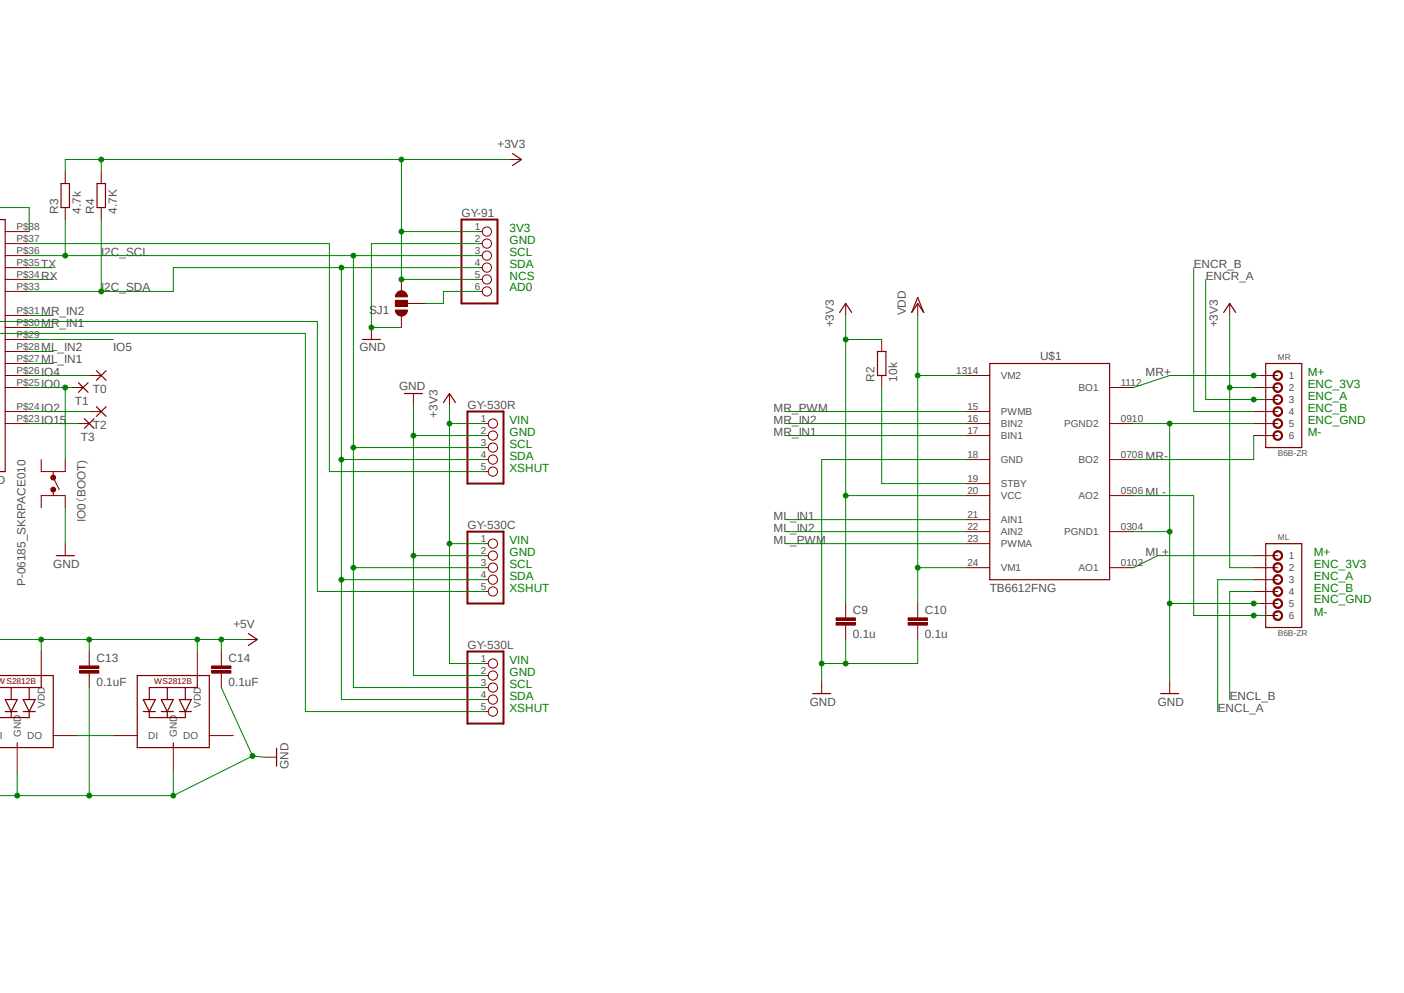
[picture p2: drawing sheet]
<svg xmlns="http://www.w3.org/2000/svg" width="297mm" height="210mm" viewBox="0 0 297 210" stroke-linecap="round" stroke-linejoin="round" font-family="sans-serif">
<path d="M291 28.6l-291.1 76.3 291.1 76.3" fill="none" stroke="#fff" stroke-width=".21"/>
<path d="M8.7 97.2v2.5M13.8 97.2v2.5M8.7 104.8v2.6M13.8 104.8v2.6" fill="none" stroke="#800000" stroke-width=".21"/>
<circle cx="11.3" cy="101" r=".51" fill="#800000"/>
<circle cx="11.3" cy="101" r=".51" fill="none" stroke="#800000" stroke-width=".21"/>
<circle cx="11.3" cy="103.5" r=".51" fill="#800000"/>
<g fill="none" stroke="#800000" stroke-width=".21">
<path d="M265.2 79.4h5.1M8.7 99.7h5.1M11.3 99.7v1.3l1.2 2.5M265.2 82h5.1M265.2 84.5h5.1M265.2 87h5.1M265.2 89.6h5.1M265.2 92.1h5.1M8.7 104.8h5.1M11.3 103.5v1.3M13.8 115v2.5"/>
<circle cx="11.3" cy="103.5" r=".51"/>
</g>
<path d="M267.8 76.9h7.6v17.8h-7.6zM11.9 117.5h3.8" fill="none" stroke="#800000" stroke-width=".25"/>
<path d="M269.6 78.7a1.03 1.03 0 0 1 1.6 .2 1.03 1.03 0 0 1-.6 1.5 1.03 1.03 0 0 1-1.3-1h.2a.8 .8 0 0 1 1.2-.6 .8 .8 0 0 1 .2 1.3 .8 .8 0 0 1-1.3-.3l-.1-.4h-.2z" fill-rule="evenodd" fill="#800000"/>
<path d="M269.6 78.7a1.03 1.03 0 0 1 1.6 .2 1.03 1.03 0 0 1-.6 1.5 1.03 1.03 0 0 1-1.3-1h.2a.8 .8 0 0 1 1.2-.6 .8 .8 0 0 1 .2 1.3 .8 .8 0 0 1-1.3-.3l-.1-.4h-.2z" fill="none" stroke="#800000" stroke-width=".21"/>
<path d="M269.6 81.2a1.03 1.03 0 0 1 1.6 .3 1.03 1.03 0 0 1-.6 1.5 1.03 1.03 0 0 1-1.3-1h.2a.8 .8 0 0 1 1.2-.7 .8 .8 0 0 1 .2 1.3 .8 .8 0 0 1-1.3-.3l-.1-.3h-.2z" fill-rule="evenodd" fill="#800000"/>
<path d="M269.6 81.2a1.03 1.03 0 0 1 1.6 .3 1.03 1.03 0 0 1-.6 1.5 1.03 1.03 0 0 1-1.3-1h.2a.8 .8 0 0 1 1.2-.7 .8 .8 0 0 1 .2 1.3 .8 .8 0 0 1-1.3-.3l-.1-.3h-.2z" fill="none" stroke="#800000" stroke-width=".21"/>
<path d="M269.6 83.7a1.03 1.03 0 0 1 1.6 .3 1.03 1.03 0 0 1-.6 1.5 1.03 1.03 0 0 1-1.3-1h.2a.8 .8 0 0 1 1.2-.6 .8 .8 0 0 1 .2 1.3 .8 .8 0 0 1-1.3-.4l-.1-.3h-.2z" fill-rule="evenodd" fill="#800000"/>
<path d="M269.6 83.7a1.03 1.03 0 0 1 1.6 .3 1.03 1.03 0 0 1-.6 1.5 1.03 1.03 0 0 1-1.3-1h.2a.8 .8 0 0 1 1.2-.6 .8 .8 0 0 1 .2 1.3 .8 .8 0 0 1-1.3-.4l-.1-.3h-.2z" fill="none" stroke="#800000" stroke-width=".21"/>
<path d="M269.6 86.3a1.03 1.03 0 0 1 1.6 .3 1.03 1.03 0 0 1-.6 1.4 1.03 1.03 0 0 1-1.3-1h.2a.8 .8 0 0 1 1.2-.6 .8 .8 0 0 1 .2 1.3 .8 .8 0 0 1-1.3-.3l-.1-.4h-.2z" fill-rule="evenodd" fill="#800000"/>
<path d="M269.6 86.3a1.03 1.03 0 0 1 1.6 .3 1.03 1.03 0 0 1-.6 1.4 1.03 1.03 0 0 1-1.3-1h.2a.8 .8 0 0 1 1.2-.6 .8 .8 0 0 1 .2 1.3 .8 .8 0 0 1-1.3-.3l-.1-.4h-.2z" fill="none" stroke="#800000" stroke-width=".21"/>
<path d="M269.6 88.8a1.03 1.03 0 0 1 1.6 .3 1.03 1.03 0 0 1-.6 1.5 1.03 1.03 0 0 1-1.3-1h.2a.8 .8 0 0 1 1.2-.7 .8 .8 0 0 1 .2 1.4 .8 .8 0 0 1-1.3-.4l-.1-.3h-.2z" fill-rule="evenodd" fill="#800000"/>
<path d="M269.6 88.8a1.03 1.03 0 0 1 1.6 .3 1.03 1.03 0 0 1-.6 1.5 1.03 1.03 0 0 1-1.3-1h.2a.8 .8 0 0 1 1.2-.7 .8 .8 0 0 1 .2 1.4 .8 .8 0 0 1-1.3-.4l-.1-.3h-.2z" fill="none" stroke="#800000" stroke-width=".21"/>
<path d="M269.6 91.4a1.03 1.03 0 0 1 1.6 .2 1.03 1.03 0 0 1-.6 1.5 1.03 1.03 0 0 1-1.3-1h.2a.8 .8 0 0 1 1.2-.6 .8 .8 0 0 1 .2 1.3 .8 .8 0 0 1-1.3-.3l-.1-.4h-.2z" fill-rule="evenodd" fill="#800000"/>
<path d="M269.6 91.4a1.03 1.03 0 0 1 1.6 .2 1.03 1.03 0 0 1-.6 1.5 1.03 1.03 0 0 1-1.3-1h.2a.8 .8 0 0 1 1.2-.6 .8 .8 0 0 1 .2 1.3 .8 .8 0 0 1-1.3-.3l-.1-.4h-.2zM265.2 117.5h5.1M265.2 120.1h5.1M265.2 122.6h5.1M265.2 125.1h5.1M265.2 127.6h5.1M265.2 130.2h5.1" fill="none" stroke="#800000" stroke-width=".21"/>
<path d="M267.8 115h7.6v17.7h-7.6z" fill="none" stroke="#800000" stroke-width=".25"/>
<path d="M269.6 116.7a1.03 1.03 0 0 1 1.6 .3 1.03 1.03 0 0 1-.6 1.5 1.03 1.03 0 0 1-1.3-1h.2a.8 .8 0 0 1 1.2-.7 .8 .8 0 0 1 .2 1.3 .8 .8 0 0 1-1.3-.3l-.1-.3h-.2z" fill-rule="evenodd" fill="#800000"/>
<path d="M269.6 116.7a1.03 1.03 0 0 1 1.6 .3 1.03 1.03 0 0 1-.6 1.5 1.03 1.03 0 0 1-1.3-1h.2a.8 .8 0 0 1 1.2-.7 .8 .8 0 0 1 .2 1.3 .8 .8 0 0 1-1.3-.3l-.1-.3h-.2z" fill="none" stroke="#800000" stroke-width=".21"/>
<path d="M269.6 119.3a1.03 1.03 0 0 1 1.6 .2 1.03 1.03 0 0 1-.6 1.5 1.03 1.03 0 0 1-1.3-.9h.2a.8 .8 0 0 1 1.2-.7 .8 .8 0 0 1 .2 1.3 .8 .8 0 0 1-1.3-.3l-.1-.3h-.2z" fill-rule="evenodd" fill="#800000"/>
<path d="M269.6 119.3a1.03 1.03 0 0 1 1.6 .2 1.03 1.03 0 0 1-.6 1.5 1.03 1.03 0 0 1-1.3-.9h.2a.8 .8 0 0 1 1.2-.7 .8 .8 0 0 1 .2 1.3 .8 .8 0 0 1-1.3-.3l-.1-.3h-.2z" fill="none" stroke="#800000" stroke-width=".21"/>
<path d="M269.6 121.8a1.03 1.03 0 0 1 1.6 .3 1.03 1.03 0 0 1-.6 1.5 1.03 1.03 0 0 1-1.3-1h.2a.8 .8 0 0 1 1.2-.7 .8 .8 0 0 1 .2 1.3 .8 .8 0 0 1-1.3-.3l-.1-.3h-.2z" fill-rule="evenodd" fill="#800000"/>
<path d="M269.6 121.8a1.03 1.03 0 0 1 1.6 .3 1.03 1.03 0 0 1-.6 1.5 1.03 1.03 0 0 1-1.3-1h.2a.8 .8 0 0 1 1.2-.7 .8 .8 0 0 1 .2 1.3 .8 .8 0 0 1-1.3-.3l-.1-.3h-.2z" fill="none" stroke="#800000" stroke-width=".21"/>
<path d="M269.6 124.3a1.03 1.03 0 0 1 1.6 .3 1.03 1.03 0 0 1-.6 1.5 1.03 1.03 0 0 1-1.3-1h.2a.8 .8 0 0 1 1.2-.6 .8 .8 0 0 1 .2 1.3 .8 .8 0 0 1-1.3-.4l-.1-.3h-.2z" fill-rule="evenodd" fill="#800000"/>
<path d="M269.6 124.3a1.03 1.03 0 0 1 1.6 .3 1.03 1.03 0 0 1-.6 1.5 1.03 1.03 0 0 1-1.3-1h.2a.8 .8 0 0 1 1.2-.6 .8 .8 0 0 1 .2 1.3 .8 .8 0 0 1-1.3-.4l-.1-.3h-.2z" fill="none" stroke="#800000" stroke-width=".21"/>
<path d="M269.6 126.9a1.03 1.03 0 0 1 1.6 .3 1.03 1.03 0 0 1-.6 1.4 1.03 1.03 0 0 1-1.3-1h.2a.8 .8 0 0 1 1.2-.6 .8 .8 0 0 1 .2 1.3 .8 .8 0 0 1-1.3-.3l-.1-.4h-.2z" fill-rule="evenodd" fill="#800000"/>
<path d="M269.6 126.9a1.03 1.03 0 0 1 1.6 .3 1.03 1.03 0 0 1-.6 1.4 1.03 1.03 0 0 1-1.3-1h.2a.8 .8 0 0 1 1.2-.6 .8 .8 0 0 1 .2 1.3 .8 .8 0 0 1-1.3-.3l-.1-.4h-.2z" fill="none" stroke="#800000" stroke-width=".21"/>
<path d="M269.6 129.4a1.03 1.03 0 0 1 1.6 .3 1.03 1.03 0 0 1-.6 1.5 1.03 1.03 0 0 1-1.3-1h.2a.8 .8 0 0 1 1.2-.7 .8 .8 0 0 1 .2 1.3 .8 .8 0 0 1-1.3-.3l-.1-.3h-.2z" fill-rule="evenodd" fill="#800000"/>
<path d="M178.9 64.2v2.5M194.1 64.2v2.5M178.9 130.2v.5M178.9 132.2v.5M269.6 129.4a1.03 1.03 0 0 1 1.6 .3 1.03 1.03 0 0 1-.6 1.5 1.03 1.03 0 0 1-1.3-1h.2a.8 .8 0 0 1 1.2-.7 .8 .8 0 0 1 .2 1.3 .8 .8 0 0 1-1.3-.3l-.1-.3h-.2zM173.8 144.1v2.6" fill="none" stroke="#800000" stroke-width=".21"/>
<path d="M177.6 66.1l1.3-1.9 1.3 1.9M194.1 62.9l1.3 3.2-1.3-1.9-1.2 1.9zM171.9 146.7h3.8" fill="none" stroke="#800000" stroke-width=".25"/>
<path d="M176.9 131.7h4v.5h-4z" fill-rule="evenodd" fill="#800000"/>
<path d="M176.9 131.7h4v.5h-4z" fill="none" stroke="#800000" stroke-width=".21"/>
<path d="M176.9 130.7h4v.5h-4z" fill-rule="evenodd" fill="#800000"/>
<path d="M176.9 130.7h4v.5h-4zM178.9 127.6v2.6M178.9 132.7v2.6M194.1 130.2v.5M194.1 132.2v.5" fill="none" stroke="#800000" stroke-width=".21"/>
<path d="M192.1 131.7h4.1v.5h-4.1z" fill-rule="evenodd" fill="#800000"/>
<path d="M192.1 131.7h4.1v.5h-4.1z" fill="none" stroke="#800000" stroke-width=".21"/>
<path d="M192.1 130.7h4.1v.5h-4.1z" fill-rule="evenodd" fill="#800000"/>
<g fill="none" stroke="#800000" stroke-width=".21">
<path d="M13.8 36.3v2.5M21.4 36.3v2.5M13.8 43.9v2.5M21.4 43.9v2.5M101.4 49h.6M101.4 51.5h.6M101.4 54.1h.6M101.4 56.6h.6M101.4 59.1h.6M18.9 79.4h2.5M78.6 69.3v2.5M101.4 61.6h.6"/>
<path d="M186.5 71.8v2.5M186.5 79.4v2.6M260.1 64.2v2.5M15.1 82h2.5M192.1 130.7h4.1v.5h-4.1zM194.1 127.6v2.6M194.1 132.7v2.6M247.4 144.1v2.6"/>
<circle cx="103" cy="51.5" r=".98"/>
<circle cx="103" cy="56.6" r=".98"/>
<circle cx="103" cy="59.1" r=".98"/>
<circle cx="103" cy="49" r=".98"/>
<circle cx="103" cy="54.1" r=".98"/>
<circle cx="103" cy="61.6" r=".98"/>
</g>
<path d="M12.9 38.8h1.8v5.1h-1.8zM20.5 38.8h1.8v5.1h-1.8zM20.4 78.4l2 2M22.4 78.4l-2 2M76.7 71.8h3.8M185.6 74.3h1.8v5.1h-1.8zM258.9 66.1l1.2-1.9 1.3 1.9M16.6 80.9l2 2.1M18.6 80.9l-2 2.1M245.5 146.7h3.8" fill="none" stroke="#800000" stroke-width=".25"/>
<path d="M97.6 46.4h7.6v17.8h-7.6z" fill="none" stroke="#800000" stroke-width=".42"/>
<path d="M84 61.9a1.25 1.25 0 0 1 1.4-.3 1.25 1.25 0 0 1 .8 1.2h-2.5z" fill-rule="evenodd" fill="#800000"/>
<path d="M84 61.9a1.25 1.25 0 0 1 1.4-.3 1.25 1.25 0 0 1 .8 1.2h-2.5z" fill="none" stroke="#800000" stroke-width=".21"/>
<path d="M83.7 65.6h2.5a1.27 1.27 0 0 1-1.3 1.3 1.27 1.27 0 0 1-1.2-1.3z" fill-rule="evenodd" fill="#800000"/>
<path d="M83.7 65.6h2.5a1.27 1.27 0 0 1-1.3 1.3 1.27 1.27 0 0 1-1.2-1.3zM83.7 63.5h2.5v1.3h-2.5zM86.2 64.2h1.3" fill="none" stroke="#800000" stroke-width=".21"/>
<path d="M83.7 63.5h2.5v1.3h-2.5z" fill-rule="evenodd" fill="#800000"/>
<g fill="none" stroke="#800000" stroke-width=".21">
<path d="M107.8 33.7h2.5M84.9 59.1v2.5M83.7 63.5h2.5v1.3h-2.5zM84.9 66.7v2.6M87.5 64.2h2.5M87.5 83.2v2.6M95.1 83.2v2.6M8.7 137.8v5.1M41.7 137.8v5.1M51.9 135.3h2.5M3.6 158.1v5.1M11.3 155.6h5"/>
<path d="M18.9 140.3v.5M18.9 142.4v.5M24 155.6h5M36.7 158.1v5.1M44.3 155.6h5.1M56 160.1h2.5"/>
</g>
<g fill="none" stroke="#800000" stroke-width=".25">
<path d="M108.4 32.5l1.9 1.2-1.9 1.3M85.6 83.2h3.8M93.8 85.1l1.3-1.9 1.3 1.9M52.5 134l1.9 1.3-1.9 1.2M-.1 142.9h11.4v15.2h-11.4M1.1 148h2.5l-1.2 2.5zM1.1 150.5h2.5M2.4 145.4v2.6M2.4 150.5v1.3M3.6 157.1v1M4.9 148h2.6l-1.3 2.5zM4.9 150.5h2.6"/>
<path d="M6.2 145.4v2.6M6.2 150.5v1.3h-6.2M8.7 142.9v2.5h-8.7M29 142.9h15.3v15.2h-15.3zM30.3 148h2.6l-1.3 2.5zM30.3 150.5h2.6M31.6 150.5v1.3h7.6v-1.3M34.1 148h2.6l-1.3 2.5zM34.1 150.5h2.6M35.4 145.4v2.6M35.4 150.5v1.3M36.7 157.1v1"/>
<path d="M37.9 148h2.6l-1.3 2.5zM37.9 150.5h2.6M39.2 145.4v2.6M41.7 142.9v2.5h-10.1v2.6M58.5 158.2v3.9"/>
</g>
<path d="M16.8 141.9h4.1v.5h-4.1z" fill-rule="evenodd" fill="#800000"/>
<path d="M16.8 141.9h4.1v.5h-4.1z" fill="none" stroke="#800000" stroke-width=".21"/>
<path d="M16.8 140.8h4.1v.6h-4.1z" fill-rule="evenodd" fill="#800000"/>
<path d="M16.3 89.6h2.6M18.9 87h2.5M18.9 137.8v2.5M16.8 140.8h4.1v.6h-4.1zM18.9 142.9v2.5M46.8 140.3v.5M46.8 142.4v.5" fill="none" stroke="#800000" stroke-width=".21"/>
<path d="M17.9 88.6l2 2M19.9 88.6l-2 2M20.4 86l2 2.1M22.4 86l-2 2.1" fill="none" stroke="#800000" stroke-width=".25"/>
<path d="M44.8 141.9h4.1v.5h-4.1z" fill-rule="evenodd" fill="#800000"/>
<path d="M44.8 141.9h4.1v.5h-4.1z" fill="none" stroke="#800000" stroke-width=".21"/>
<path d="M44.8 140.8h4.1v.6h-4.1z" fill-rule="evenodd" fill="#800000"/>
<g fill="none" stroke="#800000" stroke-width=".21">
<path d="M1.1 51.5h5.1M1.1 54.1h5.1M1.1 59.1h5.1M1.1 56.6h5.1M1.1 49h5.1M1.1 79.4h5.1M1.1 69.3h5.1M1.1 66.7h5.1M1.1 61.6h5.1M1.1 71.8h5.1M1.1 74.3h5.1M1.1 76.9h5.1"/>
<path d="M204.3 79.4h5.1M1.1 89.6h5.1M1.1 82h5.1M1.1 87h5.1M102.7 89.6h.6M102.7 92.1h.6M102.7 94.7h.6M102.7 97.2h.6M102.7 99.7h.6M204.3 89.6h5.1M204.3 92.1h5.1M204.3 97.2h5.1"/>
<path d="M204.3 87h5.1M234.7 89.6h5.1M234.7 97.2h5.1M234.7 82h5.1M102.7 115h.6M102.7 117.5h.6M204.3 115h5.1M204.3 112.4h5.1M204.3 104.8h5.1M204.3 102.3h5.1M204.3 109.9h5.1M234.7 112.4h5.1"/>
<path d="M234.7 104.8h5.1M46.8 137.8v2.5M102.7 120.1h.6M102.7 122.6h.6M102.7 125.1h.6M204.3 120.1h5.1M234.7 120.1h5.1M44.8 140.8h4.1v.6h-4.1zM46.8 142.9v2.5M102.7 140.3h.6M102.7 142.9h.6M102.7 145.4h.6"/>
<path d="M102.7 148h.6M102.7 150.5h.6"/>
<circle cx="104.3" cy="99.7" r=".98"/>
<circle cx="104.3" cy="92.1" r=".98"/>
<circle cx="104.3" cy="94.7" r=".98"/>
<circle cx="104.3" cy="97.2" r=".98"/>
<circle cx="104.3" cy="89.6" r=".98"/>
<circle cx="104.3" cy="115" r=".98"/>
<circle cx="104.3" cy="117.5" r=".98"/>
<circle cx="104.3" cy="120.1" r=".98"/>
<circle cx="104.3" cy="125.1" r=".98"/>
<circle cx="104.3" cy="122.6" r=".98"/>
<circle cx="104.3" cy="150.5" r=".98"/>
<circle cx="104.3" cy="140.3" r=".98"/>
<circle cx="104.3" cy="142.9" r=".98"/>
<circle cx="104.3" cy="145.4" r=".98"/>
<circle cx="104.3" cy="148" r=".98"/>
</g>
<path d="M98.9 87h7.6v15.3h-7.6zM98.9 112.4h7.6v15.2h-7.6zM98.9 137.8h7.6v15.2h-7.6z" fill="none" stroke="#800000" stroke-width=".42"/>
<path d="M-.1 46.4h1.2v53.3h-1.2M209.4 76.9h25.3v45.7h-25.3z" fill="none" stroke="#800000" stroke-width=".25"/>
<path d="M194.1 66.7v60.9M194.1 79.4h10.2M194.1 120.1h10.2" fill="none" stroke="#008000" stroke-width=".21"/>
<circle cx="194.1" cy="120.1" r=".51" fill="#008000"/>
<circle cx="194.1" cy="120.1" r=".51" fill="none" stroke="#008000" stroke-width=".21"/>
<circle cx="194.1" cy="79.4" r=".51" fill="#008000"/>
<g fill="none" stroke="#008000" stroke-width=".21">
<path d="M204.3 97.2h-30.5v46.9M13.8 107.4v7.6"/>
<circle cx="194.1" cy="79.4" r=".51"/>
</g>
<circle cx="173.8" cy="140.3" r=".51" fill="#008000"/>
<g fill="none" stroke="#008000" stroke-width=".21">
<path d="M178.9 135.3v5M194.1 135.3v5h-20.3"/>
<circle cx="173.8" cy="140.3" r=".51"/>
</g>
<circle cx="178.9" cy="140.3" r=".51" fill="#008000"/>
<g fill="none" stroke="#008000" stroke-width=".21">
<path d="M101.4 51.5h-22.8v17.8"/>
<circle cx="178.9" cy="140.3" r=".51"/>
</g>
<circle cx="78.6" cy="69.3" r=".51" fill="#008000"/>
<g fill="none" stroke="#008000" stroke-width=".21">
<path d="M-.1 43.9h6.3v5.1M78.6 69.3h6.3M87.5 85.8v6.3h15.2"/>
<circle cx="78.6" cy="69.3" r=".51"/>
</g>
<circle cx="87.5" cy="92.1" r=".51" fill="#008000"/>
<g fill="none" stroke="#008000" stroke-width=".21">
<path d="M87.5 117.5h15.2"/>
<circle cx="87.5" cy="92.1" r=".51"/>
</g>
<circle cx="87.5" cy="117.5" r=".51" fill="#008000"/>
<g fill="none" stroke="#008000" stroke-width=".21">
<path d="M87.5 92.1v50.8h15.2M0 168.3h36.7M3.6 163.2v5.1M36.7 163.2v5.1M56 160.1l-2.6-.2-16.7 8.4"/>
<circle cx="87.5" cy="117.5" r=".51"/>
</g>
<circle cx="3.6" cy="168.3" r=".51" fill="#008000"/>
<circle cx="3.6" cy="168.3" r=".51" fill="none" stroke="#008000" stroke-width=".21"/>
<circle cx="36.7" cy="168.3" r=".51" fill="#008000"/>
<circle cx="36.7" cy="168.3" r=".51" fill="none" stroke="#008000" stroke-width=".21"/>
<circle cx="18.9" cy="168.3" r=".51" fill="#008000"/>
<g fill="none" stroke="#008000" stroke-width=".21">
<path d="M18.9 145.4v22.9"/>
<circle cx="18.9" cy="168.3" r=".51"/>
</g>
<circle cx="53.4" cy="159.9" r=".51" fill="#008000"/>
<g fill="none" stroke="#008000" stroke-width=".21">
<path d="M239.8 89.6h7.6v38M239.8 112.4h7.6M46.8 145.4l6.6 14.5"/>
<circle cx="53.4" cy="159.9" r=".51"/>
</g>
<circle cx="247.4" cy="89.6" r=".51" fill="#008000"/>
<circle cx="247.4" cy="89.6" r=".51" fill="none" stroke="#008000" stroke-width=".21"/>
<circle cx="247.4" cy="112.4" r=".51" fill="#008000"/>
<g fill="none" stroke="#008000" stroke-width=".21">
<path d="M247.4 89.6h17.8M247.4 127.6h19.1"/>
<circle cx="247.4" cy="112.4" r=".51"/>
</g>
<circle cx="265.2" cy="127.6" r=".51" fill="#008000"/>
<g fill="none" stroke="#008000" stroke-width=".21">
<path d="M247.4 127.6v16.5"/>
<circle cx="265.2" cy="127.6" r=".51"/>
</g>
<circle cx="247.4" cy="127.6" r=".51" fill="#008000"/>
<g fill="none" stroke="#008000" stroke-width=".21">
<path d="M178.9 66.7v60.9M178.9 71.8h7.6M178.9 104.8h25.4"/>
<circle cx="247.4" cy="127.6" r=".51"/>
</g>
<circle cx="178.9" cy="104.8" r=".51" fill="#008000"/>
<circle cx="178.9" cy="104.8" r=".51" fill="none" stroke="#008000" stroke-width=".21"/>
<circle cx="178.9" cy="71.8" r=".51" fill="#008000"/>
<g fill="none" stroke="#008000" stroke-width=".21">
<path d="M260.1 66.7v53.4h5.1M260.1 82h5.1"/>
<circle cx="178.9" cy="71.8" r=".51"/>
</g>
<circle cx="260.1" cy="82" r=".51" fill="#008000"/>
<g fill="none" stroke="#008000" stroke-width=".21">
<path d="M13.8 36.3v-2.6h71.1v15.3M21.4 33.7v2.6"/>
<circle cx="260.1" cy="82" r=".51"/>
</g>
<circle cx="21.4" cy="33.7" r=".51" fill="#008000"/>
<g fill="none" stroke="#008000" stroke-width=".21">
<path d="M101.4 49h-16.5v10.1h16.5"/>
<circle cx="21.4" cy="33.7" r=".51"/>
</g>
<circle cx="84.9" cy="49" r=".51" fill="#008000"/>
<circle cx="84.9" cy="49" r=".51" fill="none" stroke="#008000" stroke-width=".21"/>
<circle cx="84.9" cy="59.1" r=".51" fill="#008000"/>
<g fill="none" stroke="#008000" stroke-width=".21">
<path d="M84.9 33.7h22.9"/>
<circle cx="84.9" cy="59.1" r=".51"/>
</g>
<circle cx="84.9" cy="33.7" r=".51" fill="#008000"/>
<g fill="none" stroke="#008000" stroke-width=".21">
<path d="M95.1 85.8v3.8h7.6"/>
<circle cx="84.9" cy="33.7" r=".51"/>
</g>
<circle cx="95.1" cy="89.6" r=".51" fill="#008000"/>
<g fill="none" stroke="#008000" stroke-width=".21">
<path d="M95.1 89.6v25.4h7.6"/>
<circle cx="95.1" cy="89.6" r=".51"/>
</g>
<circle cx="95.1" cy="115" r=".51" fill="#008000"/>
<g fill="none" stroke="#008000" stroke-width=".21">
<path d="M95.1 115v25.3h7.6M-.1 135.3h52M8.7 135.3v2.5M41.7 135.3v2.5"/>
<circle cx="95.1" cy="115" r=".51"/>
</g>
<circle cx="8.7" cy="135.3" r=".51" fill="#008000"/>
<circle cx="8.7" cy="135.3" r=".51" fill="none" stroke="#008000" stroke-width=".21"/>
<circle cx="18.9" cy="135.3" r=".51" fill="#008000"/>
<g fill="none" stroke="#008000" stroke-width=".21">
<path d="M18.9 135.3v2.5"/>
<circle cx="18.9" cy="135.3" r=".51"/>
</g>
<circle cx="46.8" cy="135.3" r=".51" fill="#008000"/>
<g fill="none" stroke="#008000" stroke-width=".21">
<path d="M46.8 135.3v2.5"/>
<circle cx="46.8" cy="135.3" r=".51"/>
</g>
<circle cx="41.7" cy="135.3" r=".51" fill="#008000"/>
<g fill="none" stroke="#008000" stroke-width=".21">
<path d="M6.2 82h7.6"/>
<circle cx="41.7" cy="135.3" r=".51"/>
</g>
<circle cx="13.8" cy="82" r=".51" fill="#008000"/>
<g fill="none" stroke="#008000" stroke-width=".21">
<path d="M6.2 56.6h5.1M6.2 59.1h5.1M6.2 66.7h5.1M6.2 69.3h5.1M6.2 76.9h5.1M6.2 74.3h5.1M15.1 82h-1.3v15.2M166.2 87h38.1M166.2 89.6h38.1M166.2 92.1h38.1M186.5 82v20.3h17.8M166.2 109.9h38.1"/>
<path d="M166.2 112.4h38.1M166.2 115h38.1M239.8 104.8h12.7v25.4h15.3M265.2 117.5h-20.3l-5.1 2.6"/>
<circle cx="13.8" cy="82" r=".51"/>
</g>
<circle cx="265.2" cy="130.2" r=".51" fill="#008000"/>
<g fill="none" stroke="#008000" stroke-width=".21">
<path d="M266.5 79.4h-19.1l-7.6 2.6M265.2 92.1v5.1h-25.4"/>
<circle cx="265.2" cy="130.2" r=".51"/>
</g>
<circle cx="265.2" cy="79.4" r=".51" fill="#008000"/>
<g fill="none" stroke="#008000" stroke-width=".21">
<path d="M255.1 59.1v25.4h12.7"/>
<circle cx="265.2" cy="79.4" r=".51"/>
</g>
<circle cx="265.2" cy="84.5" r=".51" fill="#008000"/>
<g fill="none" stroke="#008000" stroke-width=".21">
<path d="M13.8 46.4v7.7h-7.6M252.5 56.6v30.4h12.7M6.2 79.4h12.7M265.2 122.6h-7.6v27.9M265.2 125.1h-5.1v22.9"/>
<circle cx="265.2" cy="84.5" r=".51"/>
</g>
<circle cx="13.8" cy="54.1" r=".51" fill="#008000"/>
<g fill="none" stroke="#008000" stroke-width=".21">
<path d="M13.8 54.1h87.6M74.8 54.1v40.6h27.9"/>
<circle cx="13.8" cy="54.1" r=".51"/>
</g>
<circle cx="74.8" cy="54.1" r=".51" fill="#008000"/>
<circle cx="74.8" cy="54.1" r=".51" fill="none" stroke="#008000" stroke-width=".21"/>
<circle cx="74.8" cy="94.7" r=".51" fill="#008000"/>
<g fill="none" stroke="#008000" stroke-width=".21">
<path d="M74.8 120.1h27.9"/>
<circle cx="74.8" cy="94.7" r=".51"/>
</g>
<circle cx="74.8" cy="120.1" r=".51" fill="#008000"/>
<g fill="none" stroke="#008000" stroke-width=".21">
<path d="M21.4 46.4v15.2h-15.2M74.8 94.7v50.7h27.9"/>
<circle cx="74.8" cy="120.1" r=".51"/>
</g>
<circle cx="21.4" cy="61.6" r=".51" fill="#008000"/>
<g fill="none" stroke="#008000" stroke-width=".21">
<path d="M72.2 56.6v40.6h30.5M101.4 56.6h-64.7v5h-15.3"/>
<circle cx="21.4" cy="61.6" r=".51"/>
</g>
<circle cx="72.2" cy="56.6" r=".51" fill="#008000"/>
<circle cx="72.2" cy="56.6" r=".51" fill="none" stroke="#008000" stroke-width=".21"/>
<circle cx="72.2" cy="97.2" r=".51" fill="#008000"/>
<g fill="none" stroke="#008000" stroke-width=".21">
<path d="M72.2 122.6h30.5"/>
<circle cx="72.2" cy="97.2" r=".51"/>
</g>
<circle cx="72.2" cy="122.6" r=".51" fill="#008000"/>
<g fill="none" stroke="#008000" stroke-width=".21">
<path d="M6.2 51.5h63.5v48.2h33M-.1 68h67.2v57.1h35.6M-.1 70.5h64.7v80h38.1M6.2 71.8h17.8M101.4 61.6h-7.6v2.6h-3.8M6.2 87h12.7M6.2 89.6h10.1M72.2 97.2v50.8h30.5M16.3 155.6h7.7"/>
<circle cx="72.2" cy="122.6" r=".51"/>
</g>
<g font-size="2.5" fill="#505050">
<text x="105.2" y="31.2">+3V3</text>
<text x="12.3" y="45.2" transform="rotate(-90 12.3 45.2)">R3</text>
<text x="17.1" y="45.2" transform="rotate(-90 17.1 45.2)">4.7k</text>
<text x="19.9" y="45.2" transform="rotate(-90 19.9 45.2)">R4</text>
<text x="24.7" y="45.2" transform="rotate(-90 24.7 45.2)">4.7K</text>
<text x="97.6" y="45.8">GY-91</text>
<text x="8.7" y="56.6">TX</text>
<text x="8.7" y="59.1">RX</text>
<text x="21.4" y="54.1">I2C_SCL</text>
<text x="252.5" y="56.6">ENCR_B</text>
<text x="255.1" y="59.1">ENCR_A</text>
<text x="21.4" y="61.6">I2C_SDA</text>
<text x="8.7" y="66.7">MR_IN2</text>
<text x="8.7" y="69.3">MR_IN1</text>
<text x="78.1" y="66.3">SJ1</text>
<text x="176.4" y="69.3" transform="rotate(-90 176.4 69.3)">+3V3</text>
<text x="191.6" y="66.7" transform="rotate(-90 191.6 66.7)">VDD</text>
<text x="257.6" y="69.3" transform="rotate(-90 257.6 69.3)">+3V3</text>
<text x="8.7" y="76.9">ML_IN1</text>
<text x="8.7" y="74.3">ML_IN2</text>
<text x="24" y="74.3">IO5</text>
<text x="76" y="74.3">GND</text>
<text x="220" y="76.1">U$1</text>
<text x="8.7" y="82">IO0</text>
<text x="8.7" y="79.4">IO4</text>
<text x="19.6" y="83.1">T0</text>
<text x="84.4" y="82.5">GND</text>
<text x="185" y="80.7" transform="rotate(-90 185 80.7)">R2</text>
<text x="189.8" y="80.7" transform="rotate(-90 189.8 80.7)">10k</text>
<text x="242.4" y="79.4">MR+</text>
<text x="8.7" y="87">IO2</text>
<text x="8.7" y="89.6">IO15</text>
<text x="15.8" y="85.6">T1</text>
<text x="92.5" y="88.3" transform="rotate(-90 92.5 88.3)">+3V3</text>
<text x="98.9" y="86.4">GY-530R</text>
<text x="163.7" y="87">MR_PWM</text>
<text x="163.7" y="89.6">MR_IN2</text>
<text x="17.1" y="93.2">T3</text>
<text x="19.6" y="90.7">T2</text>
<text x="163.7" y="92.1">MR_IN1</text>
<text x="242.4" y="97.2">MR-</text>
<text x="-.7" y="102.3">D</text>
<text x="242.4" y="104.8">ML-</text>
<text x="18.1" y="110.4" transform="rotate(-90 18.1 110.4)">IO0（BOOT)</text>
<text x="98.9" y="111.8">GY-530C</text>
<text x="163.7" y="109.9">ML_IN1</text>
<text x="163.7" y="112.4">ML_IN2</text>
<text x="163.7" y="115">ML_PWM</text>
<text x="242.4" y="117.5">ML+</text>
<text x="5.4" y="124" transform="rotate(-90 5.4 124)">P-06185_SKRPACE010</text>
<text x="11.3" y="120.1">GND</text>
<text x="209.4" y="125.1">TB6612FNG</text>
<text x="180.4" y="129.8">C9</text>
<text x="195.7" y="129.8">C10</text>
<text x="49.4" y="132.7">+5V</text>
<text x="98.9" y="137.2">GY-530L</text>
<text x="180.4" y="134.9">0.1u</text>
<text x="195.7" y="134.9">0.1u</text>
<text x="20.4" y="140">C13</text>
<text x="48.3" y="140">C14</text>
<text x="20.4" y="145">0.1uF</text>
<text x="48.4" y="145">0.1uF</text>
<text x="171.3" y="149.2">GND</text>
<text x="244.9" y="149.2">GND</text>
<text x="260.1" y="148">ENCL_B</text>
<text x="257.6" y="150.5">ENCL_A</text>
<text x="61" y="162.7" transform="rotate(-90 61 162.7)">GND</text>
</g>
<g font-size="2.5" fill="#008000">
<text x="107.8" y="49">3V3</text>
<text x="107.8" y="51.5">GND</text>
<text x="107.8" y="54.1">SCL</text>
<text x="107.8" y="56.6">SDA</text>
<text x="107.8" y="59.1">NCS</text>
<text x="107.8" y="61.6">AD0</text>
<text x="276.7" y="79.4">M+</text>
<text x="276.7" y="82">ENC_3V3</text>
<text x="107.8" y="89.6">VIN</text>
<text x="276.7" y="84.5">ENC_A</text>
<text x="276.7" y="87">ENC_B</text>
<text x="276.7" y="89.6">ENC_GND</text>
<text x="107.8" y="92.1">GND</text>
<text x="107.8" y="94.7">SCL</text>
<text x="276.7" y="92.1">M-</text>
<text x="107.8" y="97.2">SDA</text>
<text x="107.8" y="99.7">XSHUT</text>
<text x="107.8" y="115">VIN</text>
<text x="107.8" y="117.5">GND</text>
<text x="277.9" y="117.5">M+</text>
<text x="107.8" y="120.1">SCL</text>
<text x="107.8" y="122.6">SDA</text>
<text x="107.8" y="125.1">XSHUT</text>
<text x="277.9" y="120.1">ENC_3V3</text>
<text x="277.9" y="122.6">ENC_A</text>
<text x="277.9" y="125.1">ENC_B</text>
<text x="277.9" y="127.6">ENC_GND</text>
<text x="277.9" y="130.2">M-</text>
<text x="107.8" y="140.3">VIN</text>
<text x="107.8" y="142.9">GND</text>
<text x="107.8" y="145.4">SCL</text>
<text x="107.8" y="148">SDA</text>
<text x="107.8" y="150.5">XSHUT</text>
</g>
<g font-size="2.1" fill="#505050">
<text x="3.5" y="51.1">P$37</text>
<text x="3.5" y="53.7">P$36</text>
<text x="3.5" y="48.6">P$38</text>
<text x="100.5" y="48.6">1</text>
<text x="100.5" y="51.1">2</text>
<text x="100.5" y="53.7">3</text>
<text x="3.5" y="58.8">P$34</text>
<text x="3.5" y="56.2">P$35</text>
<text x="100.5" y="56.2">4</text>
<text x="100.5" y="58.8">5</text>
<text x="3.5" y="61.3">P$33</text>
<text x="100.5" y="61.3">6</text>
<text x="3.5" y="68.9">P$30</text>
<text x="3.5" y="66.4">P$31</text>
<text x="3.5" y="71.5">P$29</text>
<text x="3.5" y="74">P$28</text>
<text x="3.5" y="76.5">P$27</text>
<text x="3.5" y="79.1">P$26</text>
<text x="3.5" y="81.6">P$25</text>
<text x="202.3" y="79.1">1314</text>
<text x="211.7" y="80.2">VM2</text>
<text x="228.2" y="82.7">BO1</text>
<text x="237.1" y="81.6">1112</text>
<text x="272.7" y="80.2">1</text>
<text x="272.7" y="82.7">2</text>
<text x="3.5" y="89.2">P$23</text>
<text x="3.5" y="86.7">P$24</text>
<text x="101.7" y="89.2">1</text>
<text x="204.6" y="86.7">15</text>
<text x="204.6" y="89.2">16</text>
<text x="211.7" y="87.8">PWMB</text>
<text x="237.1" y="89.2">0910</text>
<text x="272.7" y="85.3">3</text>
<text x="272.7" y="87.8">4</text>
<text x="101.7" y="91.8">2</text>
<text x="101.7" y="94.3">3</text>
<text x="204.6" y="91.8">17</text>
<text x="211.7" y="90.3">BIN2</text>
<text x="211.7" y="92.9">BIN1</text>
<text x="225.1" y="90.3">PGND2</text>
<text x="272.7" y="90.3">5</text>
<text x="272.7" y="92.9">6</text>
<text x="101.7" y="96.9">4</text>
<text x="101.7" y="99.4">5</text>
<text x="204.6" y="96.9">18</text>
<text x="204.6" y="101.9">19</text>
<text x="211.7" y="98">GND</text>
<text x="228.2" y="98">BO2</text>
<text x="237.1" y="96.9">0708</text>
<text x="204.6" y="104.4">20</text>
<text x="211.7" y="103">STBY</text>
<text x="211.7" y="105.6">VCC</text>
<text x="228.2" y="105.6">AO2</text>
<text x="237.1" y="104.4">0506</text>
<text x="204.6" y="109.5">21</text>
<text x="204.6" y="112.1">22</text>
<text x="211.7" y="110.7">AIN1</text>
<text x="211.7" y="113.2">AIN2</text>
<text x="225.1" y="113.2">PGND1</text>
<text x="237.1" y="112.1">0304</text>
<text x="101.7" y="114.6">1</text>
<text x="101.7" y="117.1">2</text>
<text x="101.7" y="119.7">3</text>
<text x="204.6" y="114.6">23</text>
<text x="204.6" y="119.7">24</text>
<text x="211.7" y="115.7">PWMA</text>
<text x="237.1" y="119.7">0102</text>
<text x="272.7" y="118.3">1</text>
<text x="101.7" y="122.2">4</text>
<text x="101.7" y="124.8">5</text>
<text x="211.7" y="120.8">VM1</text>
<text x="228.2" y="120.8">AO1</text>
<text x="272.7" y="120.8">2</text>
<text x="272.7" y="123.4">3</text>
<text x="272.7" y="125.9">4</text>
<text x="272.7" y="128.4">5</text>
<text x="272.7" y="130.9">6</text>
<text x="101.7" y="140">1</text>
<text x="101.7" y="142.5">2</text>
<text x="9.5" y="149.6" transform="rotate(-90 9.5 149.6)">VDD</text>
<text x="42.5" y="149.6" transform="rotate(-90 42.5 149.6)">VDD</text>
<text x="101.7" y="145.1">3</text>
<text x="101.7" y="147.6">4</text>
<text x="4.4" y="155.8" transform="rotate(-90 4.4 155.8)">GND</text>
<text x="37.4" y="155.8" transform="rotate(-90 37.4 155.8)">GND</text>
<text x="101.7" y="150.2">5</text>
<text x="-.1" y="156.3">I</text>
<text x="5.8" y="156.3">DO</text>
<text x="31.4" y="156.3">DI</text>
<text x="38.8" y="156.3">DO</text>
</g>
<g font-size="1.8" fill="#505050">
<text x="270.3" y="76.1">MR</text>
<text x="270.3" y="96.4">B6B-ZR</text>
<text x="270.3" y="114.2">ML</text>
<text x="270.3" y="134.5">B6B-ZR</text>
</g>
<g font-size="1.8" fill="#800000">
<text x="-.4" y="144.7">WS2812B</text>
<text x="32.6" y="144.7">WS2812B</text>
</g>
</svg>
